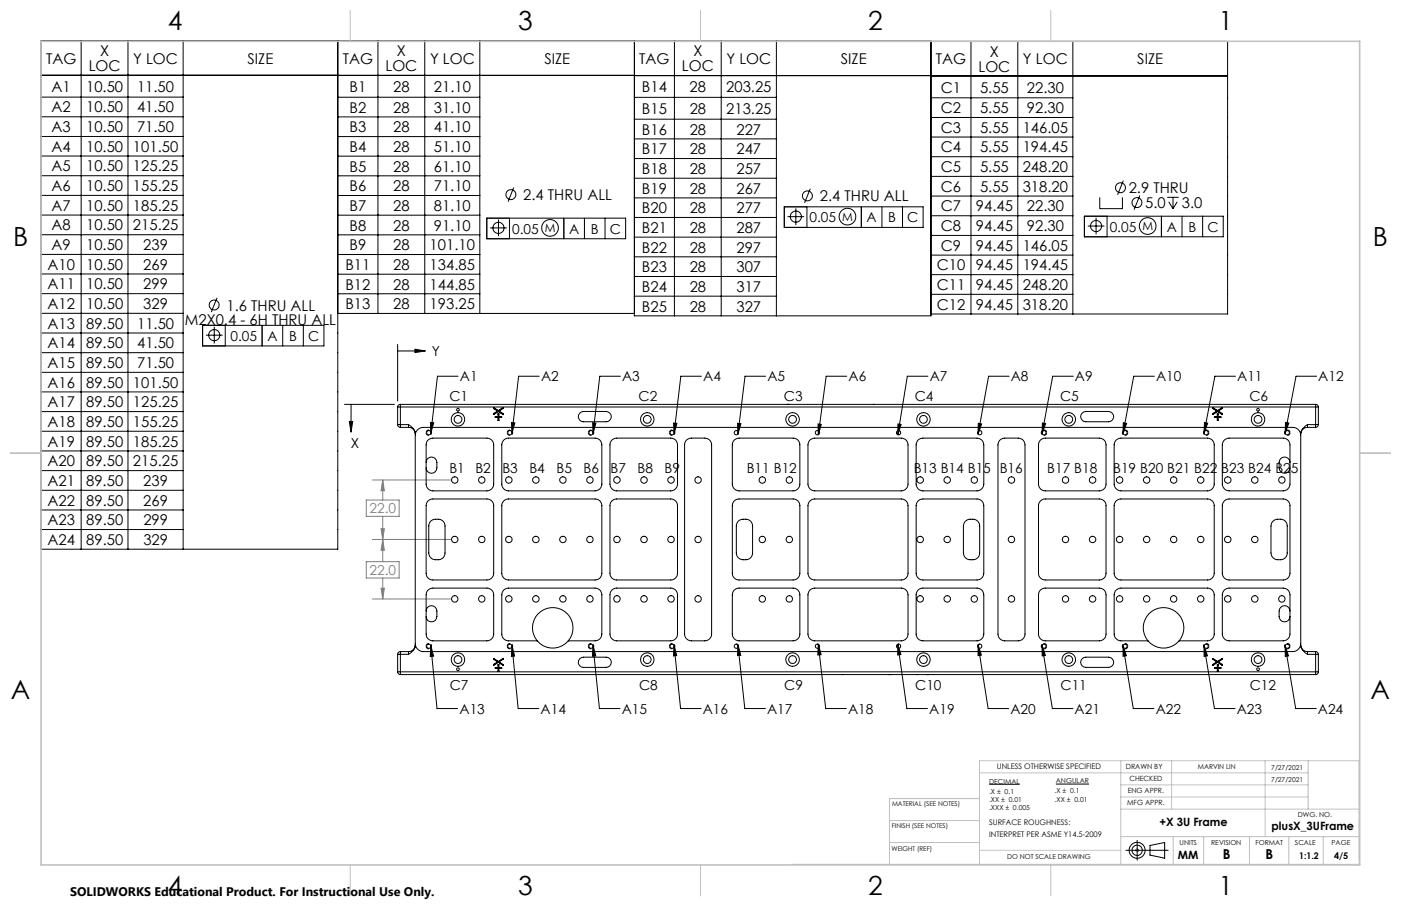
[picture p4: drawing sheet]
<svg xmlns="http://www.w3.org/2000/svg" width="432mm" height="279mm" viewBox="0 0 432 279" stroke-linecap="round" stroke-linejoin="round" font-family="sans-serif">
<g fill="none" stroke="#000" stroke-width=".31">
<path d="M25 12.6v156.8M39.4 12.6v156.8M56.4 12.6v156.8M104.1 12.6v156.8h-91.4v-156.8h182.8v84.1h-91.4M116.5 12.6v84.1M130.9 12.6v84.1M147.9 12.6v84.1M195.5 12.7h91.4v84.7h-91.4zM207.9 12.7v84.7M222.3 12.7v84.7M239.3 12.7v84.7M286.9 12.8h91.5v84h-91.5"/>
<path d="M299.3 12.8v84M313.7 12.8v84M330.7 12.8v84M12.7 23.2h91.4M12.7 30h43.7M12.7 36h43.7M104.1 30h43.8M104.1 23.2h91.4M104.1 36.1h43.8M195.5 23.3h91.4M195.5 30h43.8M195.5 36.8h43.8"/>
<path d="M286.9 23.4h91.5M286.9 30.2h43.8M286.9 36.2h43.8M12.7 42.1h43.7M12.7 48.1h43.7M12.7 54.2h43.7M104.1 42.1h43.8M104.1 48.2h43.8M104.1 54.2h43.8M158.3 57.8l-1.7 4.4M195.5 42.8h43.8M195.5 48.9h43.8"/>
<path d="M195.5 55h43.8M249.7 58.2l-1.7 4.4M286.9 42.3h43.8M286.9 48.3h43.8M286.9 54.4h43.8M346.2 55.7l-1.7 4.4M12.7 60.3h43.7M12.7 66.3h43.7M12.7 72.4h43.7M12.7 78.5h43.7M104.1 60.3h43.8M104.1 66.4h43.8"/>
<path d="M104.1 72.4h43.8M104.1 78.5h43.8M150 67.3h42.8v6.3h-42.8zM151.1 70.3h5.1M153.6 67.7v5.1M157 67.3v6.3M173.8 67.3v6.3M180.1 67.3v6.3M186.5 67.3v6.3M195.5 61h43.8M195.5 67.1h43.8M195.5 73.1h43.8"/>
<path d="M195.5 79.2h43.8M241.7 63.8h42.8v6.3h-42.8zM242.7 66.8h5.2M245.3 64.2v5.2M248.7 63.8v6.3M265.5 63.8v6.3M271.8 63.8v6.3M278.2 63.8v6.3M286.9 60.5h43.8M286.9 66.5h43.8M286.9 72.6h43.8M286.9 78.7h43.8"/>
<path d="M334.2 66.7h42.8v6.3h-42.8zM335.2 69.7h5.2M337.8 67.1v5.2M338.9 60.9v3.4h7v-3.4M341.2 66.7v6.3M351.3 60.3l-1.8 4.4M358 66.7v6.3M359.8 60.9h3.5M360.2 62.2l1.3 2.1M361.5 60.9v3.4M362.8 62.2l-1.3 2.1M364.3 66.7v6.3"/>
<path d="M370.7 66.7v6.3M12.7 84.5h43.7M12.7 90.6h43.7M12.7 96.6h43.7M66.9 91.9l-1.8 4.3M104.1 84.6h43.8M104.1 90.6h43.8M195.5 85.3h43.8M195.5 91.3h43.8M286.9 84.7h43.8M286.9 90.8h43.8M12.7 102.7h43.7"/>
<path d="M12.7 108.8h43.7M12.7 114.8h43.7M62.4 100.3h37.4v6.4h-37.4zM63.5 103.4h5.1M66 100.8v5.1M69.4 100.3v6.4M80.8 100.3v6.4M87.1 100.3v6.4M93.5 100.3v6.4M122.6 106.2v17.5M122.6 108.2h5.3M127.9 107.7l3.3 .5-3.3 .5z"/>
<path d="M141.2 116h-6.4l-2 17.6M166.2 116h-6.4l-2 17.6M191.2 116h-6.3l-2.1 17.7M216.2 116h-6.4l-2 17.8M236 116h-6.4l-2.2 17.9M261 116h-6.4l-2.4 18.1M286 116h-6.4l-2.9 18.1M311 116h-6.3l-3.3 17.9M330.8 116h-6.4l-3.2 17.8M355.8 116h-6.4l-3.3 17.7M380.8 116h-6.4l-3.3 17.6M405.8 116h-6.3l-3.4 17.6"/>
<path d="M12.7 120.9h43.7M12.7 126.9h43.7M12.7 133h43.7M12.7 139.1h43.7M106.2 124.7h15.4M107.7 130h1l-.5 3.3zM108.2 124.7v5.3M132.7 130.3l1 .1-.9 3.2zM157.7 130.3l1 .1-.9 3.2zM182.7 130.4l1 .1-.9 3.2zM207.6 130.5l1 .1-.8 3.2zM227.3 130.6l1.1 .1-1 3.2z"/>
<path d="M252.1 130.7l1 .2-.9 3.2zM276.8 130.7l.9 .2-1 3.2zM301.5 130.6l1 .1-1.1 3.2zM321.3 130.5l1 .1-1.1 3.2zM346.2 130.4l1 .2-1.1 3.1zM371.2 130.3l1 .2-1.1 3.1zM396.2 130.3l1 .2-1.1 3.1zM12.7 145.1h43.7M12.7 151.2h43.7M12.7 157.3h43.7M12.7 163.3h43.7M132.8 199.1l1.9 19.4h6.3"/>
<path d="M132.8 199.1l.8 3.3-1 .1zM157.8 199.1l1.9 19.4h6.4M157.8 199.1l.8 3.2-1 .1zM182.8 199l.8 3.3-1 .1zM182.8 199l1.9 19.5h6.4M207.8 199l.8 3.2-1 .1zM207.8 199l2 19.5h6.3M227.4 198.9l.9 3.2-1 .1zM227.4 198.9l2.2 19.6h6.3M252.2 198.6l.9 3.3-1 .1zM252.2 198.6l2.3 19.9h6.3M276.7 198.6l1 3.3-1 .1z"/>
<path d="M276.7 198.6l2.8 19.9h6.4M301.4 198.9l1.1 3.1-1.1 .2zM301.4 198.9l3.2 19.6h6.3M321.2 199l1 3.1-1 .2zM321.2 199l3.1 19.5h6.4M346.1 199l3.2 19.5h6.3M346.1 199l1.1 3.2-1.1 .2zM371.1 199.1l3.2 19.4h6.3M371.1 199.1l1 3.1-1 .2zM396.1 199.1l3.2 19.4h6.4M396.1 199.1l1 3.2-1 .2zM304.9 241.9h9.4"/>
<path d="M325.4 241.8h10.2M350.5 259.2v6.1M347 262.2h13M350.1 261.9l.7 .7M350.8 261.9l-.7 .7M354.4 260.7l4.6-.9v4.9l-4.6-1z"/>
<circle cx="345.3" cy="57.9" r="1.54"/>
<circle cx="153.6" cy="70.3" r="1.72"/>
<circle cx="157.5" cy="60" r="1.53"/>
<circle cx="169.5" cy="70.3" r="2.57"/>
<circle cx="245.3" cy="66.8" r="1.72"/>
<circle cx="248.9" cy="60.4" r="1.54"/>
<circle cx="261.2" cy="66.8" r="2.58"/>
<circle cx="337.8" cy="69.7" r="1.72"/>
<circle cx="350.4" cy="62.5" r="1.53"/>
<circle cx="353.7" cy="69.7" r="2.58"/>
<circle cx="66" cy="94.1" r="1.53"/>
<circle cx="66" cy="103.4" r="1.71"/>
<circle cx="350.5" cy="262.2" r="2.45"/>
<circle cx="350.5" cy="262.2" r="1.59"/>
</g>
<g fill="none" stroke="#c0c0c0" stroke-width=".31">
<path d="M108 3.2v9.5M215.9 3.2v9.5M323.8 3.2v9.5M3.1 139.7h9.6M419.1 139.7h9.5M301.9 238.3h101.3M345.4 234.6v32M361.1 234.6v14.9M389.9 234.6v23.4M403.2 234.6v14.9M274.1 253h27.8M274.1 259.8h27.8"/>
<path d="M301.9 246.3h-27.8v20.3M345.4 249.5h73.5M345.4 258h73.5M345.4 242h57.8M345.4 245.8h57.8M361.6 258v8.6M371 258v8.6M385.1 258v8.6M397.2 258v8.6M407.8 258v8.6M108 266.7v9.6M215.9 266.7v9.6"/>
<path d="M243.9 266.6h175M301.9 262.2h43.5M323.8 266.7v9.6M350 262.2h1M350.1 261.9l.7 .7M350.5 261.7v1M350.8 261.9l-.7 .7M418.9 265.1v-30.5h-117v32"/>
</g>
<path d="M112.9 154.2h10.1v5h-10.1zM114.8 148h24.1M118 148l.5 3.3h-1.1zM118 148v6.2M118 159.2v14M112.9 173.2h10.1v5.1h-10.1zM114.8 166.4h24.1M117.4 163.1h1.1l-.5 3.3zM118 166.4l.5 3.3h-1.1zM118 178.3v6.4M114.8 184.7h24.1M117.4 181.4h1.1l-.5 3.3z" fill="none" stroke="#808080" stroke-width=".31"/>
<g fill="none" stroke="#000" stroke-width=".31" stroke-dasharray="1.3 .6" stroke-dashoffset="-.1" stroke-linecap="butt">
<path d="M131.3 133.4a.83 .83 0 0 1 1.3-.7 .83 .83 0 0 1 .1 1.4 .83 .83 0 0 1-1.3-.5l-.1-.2M156.3 133.4a.83 .83 0 0 1 1.3-.7 .83 .83 0 0 1 .1 1.4 .83 .83 0 0 1-1.3-.5l-.1-.2M181.3 133.4a.83 .83 0 0 1 1.3-.7 .83 .83 0 0 1 .1 1.4 .83 .83 0 0 1-1.3-.5l-.1-.2M206.3 133.4a.83 .83 0 0 1 1.3-.7 .83 .83 0 0 1 .1 1.4 .83 .83 0 0 1-1.3-.5l-.1-.2M322.6 133.4a.83 .83 0 0 1-1.2 .8 .83 .83 0 0 1-.1-1.4 .83 .83 0 0 1 1.3 .5v.1M347.6 133.4a.83 .83 0 0 1-1.2 .8 .83 .83 0 0 1-.1-1.4 .83 .83 0 0 1 1.3 .5v.1M372.6 133.4a.83 .83 0 0 1-1.2 .8 .83 .83 0 0 1-.1-1.4 .83 .83 0 0 1 1.3 .5v.1M397.6 133.4a.83 .83 0 0 1-1.2 .8 .83 .83 0 0 1-.1-1.4 .83 .83 0 0 1 1.3 .5v.1M131.3 199.3a.83 .83 0 0 1 1.3-.8 .83 .83 0 0 1 .1 1.4 .83 .83 0 0 1-1.3-.5l-.1-.1M156.3 199.3a.83 .83 0 0 1 1.3-.8 .83 .83 0 0 1 .1 1.4 .83 .83 0 0 1-1.3-.5l-.1-.1M181.3 199.3a.83 .83 0 0 1 1.3-.8 .83 .83 0 0 1 .1 1.4 .83 .83 0 0 1-1.3-.5l-.1-.1M206.3 199.3a.83 .83 0 0 1 1.3-.8 .83 .83 0 0 1 .1 1.4 .83 .83 0 0 1-1.3-.5l-.1-.1"/>
<path d="M322.6 199.3a.83 .83 0 0 1-1.2 .7 .83 .83 0 0 1-.1-1.4 .83 .83 0 0 1 1.3 .5v.2M347.6 199.3a.83 .83 0 0 1-1.2 .7 .83 .83 0 0 1-.1-1.4 .83 .83 0 0 1 1.3 .5v.2M372.6 199.3a.83 .83 0 0 1-1.2 .7 .83 .83 0 0 1-.1-1.4 .83 .83 0 0 1 1.3 .5v.2M397.6 199.3a.83 .83 0 0 1-1.2 .7 .83 .83 0 0 1-.1-1.4 .83 .83 0 0 1 1.3 .5v.2"/>
</g>
<path d="M418.9 234.6v32" fill="none" stroke="#c0c0c0" stroke-width=".31" stroke-dasharray="15.2 1.3 1.3 1.3" stroke-dashoffset="1.2"/>
<path d="M12.7 12.7h406.4v254h-406.4z" fill="none" stroke="#c0c0c0" stroke-width=".5"/>
<path d="M118 148l.5 3.3h-1.1zM117.4 163.1h1.1l-.5 3.3zM118 166.4l.5 3.3h-1.1zM117.4 181.4h1.1l-.5 3.3z" fill="#808080"/>
<path d="M132.8 199.1l.8 3.3-1 .1zM132.7 130.3l1 .1-.9 3.2zM157.8 199.1l.8 3.2-1 .1zM157.7 130.3l1 .1-.9 3.2zM182.8 199l.8 3.3-1 .1zM182.7 130.4l1 .1-.9 3.2zM207.8 199l.8 3.2-1 .1zM207.6 130.5l1 .1-.8 3.2zM227.4 198.9l.9 3.2-1 .1zM227.3 130.6l1.1 .1-1 3.2zM252.2 198.6l.9 3.3-1 .1zM252.1 130.7l1 .2-.9 3.2zM276.7 198.6l1 3.3-1 .1zM276.8 130.7l.9 .2-1 3.2zM301.4 198.9l1.1 3.1-1.1 .2zM301.5 130.6l1 .1-1.1 3.2zM321.2 199l1 3.1-1 .2zM321.3 130.5l1 .1-1.1 3.2zM346.1 199l1.1 3.2-1.1 .2zM346.2 130.4l1 .2-1.1 3.1zM371.1 199.1l1 3.1-1 .2zM371.2 130.3l1 .2-1.1 3.1zM396.1 199.1l1 3.2-1 .2zM396.2 130.3l1 .2-1.1 3.1zM107.7 130h1l-.5 3.3zM127.9 107.7l3.3 .5-3.3 .5z" fill="#000"/>
<g fill="none" stroke="#000" stroke-width=".31">
<path d="M122.6 131a.84 .84 0 0 0 .8 .8M122.6 131h.8M122.6 125.5h.8M122.6 125.5v5.5M123.4 131v.8M123.4 124.7a.84 .84 0 0 0-.8 .8M123.4 124.7v.8M123.4 131.8h2.5M123.4 131h2.5M123.4 125.5v5.5M123.4 125.5h282.1M123.4 124.7h282.1"/>
<path d="M125.9 131v.8M125.9 131l.4 .2a3.1 3.1 0 0 1 1.7 2.5M125.9 131.8a2.05 2.05 0 0 1 2.1 2.1M128.7 132.5l.8-.5 1-.2h267.9a2.47 2.47 0 0 1 2.5 2.5v64.1a2.53 2.53 0 0 1-2.5 2.5h-267.9a2.53 2.53 0 0 1-2.5-2.5v-64.1l.2-1zM131.9 135.7l1.5-.6h16.7a2.05 2.05 0 0 1 2.1 2.1v12.1a2.11 2.11 0 0 1-2.1 2.1h-16.7a2.11 2.11 0 0 1-2.1-2.1v-12.1l.2-.8zM152.2 125.7v.3M152.2 127.5v.3M152.2 125.7l1.4 .9M152.2 126l1.2 .8M152.2 125.7l.1 .2M152.2 127.5l.1 .1M152.3 125.9l-.1 .1"/>
<path d="M152.3 127.6l-.1 .2M152.3 125.9l1.3 .9M152.6 128.5v.3M152.6 128.8h.9M152.6 128.5h.9M152.6 128.5l.2 .1M152.8 128.6l-.2 .2M152.8 128.6h1.7M153.4 126.8l-1.2 .7M153.4 126.8h.4M153.5 127.6v.9M153.5 128.8v.8"/>
<path d="M153.5 129.6h.3M153.5 127.6h.3M153.5 128.5l.1 .1M153.5 127.6l.1 .2M153.6 126.8h.1M153.6 126.9l-1.4 .9M153.6 126.9l1.5 1M153.6 126.8l-1.3 .8M153.6 126.6v.3M153.6 126.8l1.3 .8M153.6 127.8v1.7M153.6 128.6l.2 .2"/>
<path d="M153.6 129.5l.2 .1M153.6 129.5l-.1 .1M153.6 128.6l-.1 .2M153.8 128.8h.8M153.8 128.5h.8M153.8 127.6v.9M153.8 128.8v.8M153.8 127.6l-.2 .2M153.8 128.5l-.2 .1M153.8 126.8l1.3 .8M154.5 128.6l.1 .2M154.6 128.5v.3"/>
<path d="M154.6 128.5l-.1 .1M154.9 125.9l.2 .1M154.9 125.9l-1.3 .9M154.9 127.6l.2 .3M155.1 125.7v.3M155.1 127.6v.3M155.1 126l-1.3 .8M155.1 125.7l-1.5 .9M155.1 125.7l-.2 .2M155.1 127.6h-.2M155.3 135.7l1.4-.6h26.7a2.05 2.05 0 0 1 2.1 2.1v12.1a2.11 2.11 0 0 1-2.1 2.1h-26.7a2.11 2.11 0 0 1-2-2.1v-12.1l.1-.8zM178.7 127.4l1.1-.5h7a1.59 1.59 0 0 1 1.6 1.6 1.59 1.59 0 0 1-1.6 1.6h-7a1.57 1.57 0 0 1-1.4-1 1.57 1.57 0 0 1 .3-1.7z"/>
<path d="M188.6 135.7l1.5-.6h16.6a2.05 2.05 0 0 1 2.1 2.1v12.1a2.11 2.11 0 0 1-2.1 2.1h-16.6a2.11 2.11 0 0 1-2.1-2.1v-12.1l.1-.8zM211.6 135.7l1.1-.6h4.5a2.05 2.05 0 0 1 2.1 2.1v58.3a2.11 2.11 0 0 1-2.1 2.1h-4.1a2.11 2.11 0 0 1-2.1-2.1v-58.3l.1-.8zM226.3 135.7l1.5-.6h16.6a2.05 2.05 0 0 1 2.1 2.1v12.1a2.11 2.11 0 0 1-2.1 2.1h-16.6a2.11 2.11 0 0 1-2.1-2.1v-12.1l.1-.8zM242.6 124.7h.7M242.8 124.7h.2M249.6 135.7l1.5-.6h26.7a2.05 2.05 0 0 1 2.1 2.1v12.1a2.11 2.11 0 0 1-2.1 2.1h-26.7a2.11 2.11 0 0 1-2.1-2.1v-12.1zM269.2 124.7h.1M283 135.7l1.4-.6h16.7a2.11 2.11 0 0 1 2.1 2.1v12.1a2.17 2.17 0 0 1-2.1 2.1h-16.7a2.11 2.11 0 0 1-2-2.1v-12.1zM308.2 135.7l1-.6h4.6a2.05 2.05 0 0 1 2.1 2.1v58.3a2.11 2.11 0 0 1-2.1 2.1h-4.1a2.11 2.11 0 0 1-2.1-2.1v-58.3l.1-.8zM320.7 135.7l1.5-.6h16.6a2.05 2.05 0 0 1 2.1 2.1v12.1a2.11 2.11 0 0 1-2.1 2.1h-16.6a2.11 2.11 0 0 1-2.1-2.1v-12.1l.1-.8zM333.6 127.4l1-.5h7.1a1.59 1.59 0 0 1 1.6 1.6 1.59 1.59 0 0 1-1.6 1.6h-7.1a1.57 1.57 0 0 1-1.4-1 1.57 1.57 0 0 1 .4-1.7zM344 135.7l1.5-.6h26.6a2.05 2.05 0 0 1 2.1 2.1v12.1a2.11 2.11 0 0 1-2.1 2.1h-26.6a2.17 2.17 0 0 1-2.1-2.1v-12.1z"/>
<path d="M373.8 125.7v.3M373.8 127.5v.3M373.8 125.7l1.4 .9M373.8 126l1.2 .8M373.8 125.7l.1 .2M373.8 127.5l.1 .1M373.9 125.9l1.3 .9M373.9 127.6l-.1 .2M373.9 125.9l-.1 .1M374.3 128.8h.9M374.3 128.5h.9M374.3 128.5v.3"/>
<path d="M374.3 128.5l.1 .1M374.4 128.6h1.8M374.4 128.6l-.1 .2M375 126.8l-1.2 .7M375 126.8h.5M375.2 129.6h.2M375.2 127.6h.2M375.2 127.6v.9M375.2 128.8v.8M375.2 128.5l.2 .3M375.2 127.6l.1 .2M375.2 126.8h.1"/>
<path d="M375.2 126.6v.3M375.2 126.9l-1.4 .9M375.2 126.9l1.5 1M375.2 126.8l-1.3 .8M375.2 126.8l1.4 .8M375.3 127.8v1.7M375.3 129.5l-.1 .1M375.3 129.5l.1 .1M375.4 127.6v.9M375.4 128.8v.8M375.4 128.8h.9M375.4 128.5h.9"/>
<path d="M375.4 128.5l-.2 .3M375.4 127.6l-.1 .2M375.5 126.8l1.2 .8M376.2 128.6l.1 .2M376.3 128.5v.3M376.3 128.5l-.1 .1M376.6 127.6l.1 .3M376.6 125.9l-1.4 .9M376.6 125.9l.1 .1M376.7 125.7v.3M376.7 127.6v.3M376.7 126l-1.2 .8"/>
<path d="M376.7 125.7l-1.5 .9M376.7 125.7l-.1 .2M376.7 127.6h-.1M377.4 135.7l1.4-.6h16.7a2.11 2.11 0 0 1 2.1 2.1v12.1a2.17 2.17 0 0 1-2.1 2.1h-16.7a2.17 2.17 0 0 1-2.1-2.1v-12.1zM403 131v.8M403 131a4 4 0 0 0-2.1 2.7M403 131.8a2.11 2.11 0 0 0-2.1 2.1M403 131.8h2.5M403 131h2.5M405.5 131h.8M405.5 131v.8M405.5 125.5h.8"/>
<path d="M405.5 124.7v.8M405.5 124.7a.84 .84 0 0 1 .8 .8M405.5 125.5v5.5M406.3 131a.84 .84 0 0 1-.8 .8M406.3 125.5v5.5M131.3 142.6a1.66 1.66 0 0 1 1.7-1.7 1.66 1.66 0 0 1 1.7 1.7v1.7a1.66 1.66 0 0 1-1.7 1.6 1.66 1.66 0 0 1-1.7-1.6M131.9 154.5l.7-.5 .8-.1h16.7a2.05 2.05 0 0 1 2.1 2.1v20.8a2.05 2.05 0 0 1-2.1 2.1h-16.7a2.05 2.05 0 0 1-2.1-2.1v-20.8l.2-.8zM155.3 154.5l.6-.5 .8-.1h26.7a2.05 2.05 0 0 1 2.1 2.1v20.8a2.05 2.05 0 0 1-2.1 2.1h-26.7a2.05 2.05 0 0 1-2-2.1v-20.8l.1-.8zM188.6 154.5l.7-.5 .8-.1h16.6a2.05 2.05 0 0 1 2.1 2.1v20.8a2.05 2.05 0 0 1-2.1 2.1h-16.6a2.05 2.05 0 0 1-2.1-2.1v-20.8l.1-.8zM226.3 154.5l.7-.5 .8-.1h16.6a2.05 2.05 0 0 1 2.1 2.1v20.8a2.05 2.05 0 0 1-2.1 2.1h-16.6a2.05 2.05 0 0 1-2.1-2.1v-20.8l.1-.8zM249.6 154.5l.7-.5 .8-.1h26.7a2.05 2.05 0 0 1 2.1 2.1v20.8a2.05 2.05 0 0 1-2.1 2.1h-26.7a2.05 2.05 0 0 1-2.1-2.1v-20.8zM283 154.5l.6-.5 .8-.1h16.7a2.11 2.11 0 0 1 2.1 2.1v20.8a2.11 2.11 0 0 1-2.1 2.1h-16.7a2.05 2.05 0 0 1-2-2.1v-20.8z"/>
<path d="M320.7 154.5l.6-.5 .9-.1h16.6a2.05 2.05 0 0 1 2.1 2.1v20.8a2.05 2.05 0 0 1-2.1 2.1h-16.6a2.05 2.05 0 0 1-2.1-2.1v-20.8l.1-.8zM344 154.5l.7-.5 .8-.1h26.6a2.05 2.05 0 0 1 2.1 2.1v20.8a2.05 2.05 0 0 1-2.1 2.1h-26.6a2.11 2.11 0 0 1-2.1-2.1v-20.8l.2-.8zM377.4 154.5l.6-.5 .8-.1h16.7a2.11 2.11 0 0 1 2.1 2.1v20.8a2.11 2.11 0 0 1-2.1 2.1h-16.7a2.11 2.11 0 0 1-2.1-2.1v-20.8l.2-.8zM397.6 142.6a1.68 1.68 0 0 0-1.7-1.7 1.68 1.68 0 0 0-1.7 1.7v1.7a1.68 1.68 0 0 0 1.7 1.6 1.68 1.68 0 0 0 1.7-1.6M132.8 160.7a2.63 2.63 0 0 1 4.4 1.5v8.3a2.54 2.54 0 0 1-2.5 2.1 2.54 2.54 0 0 1-2.5-2.1v-8.3zM227.5 160.7a2.63 2.63 0 0 1 4.5 1.5v8.3a2.54 2.54 0 0 1-2.6 2.1 2.54 2.54 0 0 1-2.5-2.1v-8.3zM297.6 160.7a2.6 2.6 0 0 1 4.3 1.5v8.3a2.54 2.54 0 0 1-2.5 2.1 2.54 2.54 0 0 1-2.5-2.1v-8.3l.2-.8zM392.4 160.7a2.6 2.6 0 0 1 4.3 1.5v8.3a2.54 2.54 0 0 1-2.5 2.1 2.54 2.54 0 0 1-2.5-2.1v-8.3l.2-.8zM128 199a3.3 3.3 0 0 1-2.1 2.8M128 198.9a2.05 2.05 0 0 1-2.1 2M131.3 188.5a1.66 1.66 0 0 1 1.7-1.7 1.66 1.66 0 0 1 1.7 1.7v1.6a1.66 1.66 0 0 1-1.7 1.7 1.66 1.66 0 0 1-1.7-1.7M131.9 182l1.5-.6h16.7a2.05 2.05 0 0 1 2.1 2v12.1a2.11 2.11 0 0 1-2.1 2.1h-16.7a2.11 2.11 0 0 1-2.1-2.1v-12.1l.2-.7z"/>
<path d="M165.6 197.6h-8.9a2.11 2.11 0 0 1-2-2.1v-12.1a2.05 2.05 0 0 1 2-2h26.7a2.05 2.05 0 0 1 2.1 2v12.1a2.11 2.11 0 0 1-2.1 2.1h-8.2M165.6 197.6a6.2 6.2 0 0 0 9.6 0M165.6 197.6a6.3 6.3 0 0 1 .5-8.5 6.3 6.3 0 0 1 8.5 0 6.3 6.3 0 0 1 .6 8.5M188.6 182l1.5-.6h16.6a2.05 2.05 0 0 1 2.1 2v12.1a2.11 2.11 0 0 1-2.1 2.1h-16.6a2.11 2.11 0 0 1-2.1-2.1v-12.1l.1-.7zM226.3 182l1.5-.6h16.6a2.05 2.05 0 0 1 2.1 2v12.1a2.11 2.11 0 0 1-2.1 2.1h-16.6a2.11 2.11 0 0 1-2.1-2.1v-12.1l.1-.7zM249.6 182l1.5-.6h26.7a2.05 2.05 0 0 1 2.1 2v12.1a2.11 2.11 0 0 1-2.1 2.1h-26.7a2.11 2.11 0 0 1-2.1-2.1v-12.1zM283 182l1.4-.6h16.7a2.11 2.11 0 0 1 2.1 2v12.1a2.17 2.17 0 0 1-2.1 2.1h-16.7a2.11 2.11 0 0 1-2-2.1v-12.1zM320.7 182l1.5-.6h16.6a2.05 2.05 0 0 1 2.1 2v12.1a2.11 2.11 0 0 1-2.1 2.1h-16.6a2.11 2.11 0 0 1-2.1-2.1v-12.1l.1-.7zM353.8 197.6h-8.3a2.17 2.17 0 0 1-2.1-2.1v-12.1a2.11 2.11 0 0 1 2.1-2h26.6a2.05 2.05 0 0 1 2.1 2v12.1a2.11 2.11 0 0 1-2.1 2.1h-8.7M353.8 197.6a6.3 6.3 0 0 0 9.6 0M353.8 197.6a6.3 6.3 0 0 1 .5-8.5 6.3 6.3 0 0 1 8.6 0 6.3 6.3 0 0 1 .5 8.5M377.4 182l1.4-.6h16.7a2.11 2.11 0 0 1 2.1 2v12.1a2.17 2.17 0 0 1-2.1 2.1h-16.7a2.17 2.17 0 0 1-2.1-2.1v-12.1z"/>
<path d="M397.6 188.5a1.68 1.68 0 0 0-1.7-1.7 1.68 1.68 0 0 0-1.7 1.7v1.6a1.68 1.68 0 0 0 1.7 1.7 1.68 1.68 0 0 0 1.7-1.7M400.9 199a3.5 3.5 0 0 0 2.1 2.8M400.9 198.9a2.11 2.11 0 0 0 2.1 2M122.6 201.8h.8M122.6 207.2h.8M122.6 207.2a.84 .84 0 0 0 .8 .8M122.6 201.8v5.4M123.4 207.2v.8M123.4 200.9v.9M123.4 200.9a.84 .84 0 0 0-.8 .9M123.4 200.9h2.5M123.4 201.8h2.5"/>
<path d="M123.4 208h282.1M123.4 207.2h282.1M123.4 201.8v5.4M125.9 200.9v.9M152.2 203.1v.2M152.2 204.9v.3M152.2 203.1l1.4 .9M152.2 203.3l1.2 .8M152.2 203.1l.1 .2M152.2 204.9l.1 .1M152.3 203.3h-.1M152.3 203.3l1.3 .8"/>
<path d="M152.3 205l-.1 .2M152.6 205.8h.9M152.6 206.1h.9M152.6 205.8l.2 .2M152.6 205.8v.3M152.8 206h1.7M152.8 206l-.2 .1M153.4 204.1h.4M153.4 204.1l-1.2 .8M153.5 207h.3M153.5 205v.8M153.5 206.1v.9"/>
<path d="M153.5 205.8l.3 .3M153.5 205l.1 .1M153.5 205h.3M153.6 204.1h.1M153.6 204.3l-1.4 .9M153.6 204.3l1.5 .9M153.6 204v.3M153.6 204.1l-1.3 .9M153.6 204.1l1.3 .9M153.6 206.8l-.1 .2M153.6 205.1v1.7M153.6 206.8l.2 .2"/>
<path d="M153.8 205.8h.8M153.8 206.1h.8M153.8 205.8l-.3 .3M153.8 205l-.2 .1M153.8 205v.8M153.8 206.1v.9M153.8 204.1l1.3 .8M154.5 206l.1 .1M154.6 205.8v.3M154.6 205.8l-.1 .2M154.9 205l.2 .2M154.9 203.2l.2 .1"/>
<path d="M154.9 203.2l-1.3 .9M155.1 203v.3M155.1 204.9v.3M155.1 203.3l-1.3 .8M155.1 203l-1.5 1M155.1 203l-.2 .2M155.1 204.9l-.2 .1M178.7 203.1l1.1-.4h7a1.57 1.57 0 0 1 1.6 1.5 1.57 1.57 0 0 1-1.6 1.6h-7a1.56 1.56 0 0 1-1.4-1 1.56 1.56 0 0 1 .3-1.7zM259.6 208h.2M273.8 208h.9M282.6 208h.2M285.5 208h.8"/>
<path d="M285.9 208h.2M287.7 208h.1M333.6 203.1l1-.4h7.1a1.57 1.57 0 0 1 1.6 1.5 1.57 1.57 0 0 1-1.6 1.6h-7.1a1.56 1.56 0 0 1-1.4-1 1.56 1.56 0 0 1 .4-1.7zM373.8 204.9l.1 .1M373.8 203.1v.2M373.8 204.9v.3M373.8 203.3l1.2 .8M373.8 203.1l.1 .2M373.8 203.1l1.4 .9M373.9 205l-.1 .2M373.9 203.3h-.1M373.9 203.3l1.3 .8"/>
<path d="M374.3 205.8h.9M374.3 206.1h.9M374.3 205.8l.1 .2M374.3 205.8v.3M374.4 206h1.8M374.4 206l-.1 .1M375 204.1l-1.2 .8M375 204.1h.5M375.2 207h.2M375.2 205v.8M375.2 206.1v.9M375.2 205h.2"/>
<path d="M375.2 205l.1 .1M375.2 205.8l.1 .2M375.2 204.1h.1M375.2 204v.3M375.2 204.3l-1.4 .9M375.2 204.1l-1.3 .9M375.2 204.1l1.4 .9M375.2 204.3l1.5 .9M375.3 206l.1 .1M375.3 205.1v1.7M375.3 206.8l.1 .2M375.3 206.8l-.1 .2"/>
<path d="M375.3 206l-.1 .1M375.4 205.8l-.1 .2M375.4 205.8h.9M375.4 206.1h.9M375.4 205v.8M375.4 206.1v.9M375.4 205l-.1 .1M375.5 204.1l1.2 .8M376.2 206l.1 .1M376.3 205.8l-.1 .2M376.3 205.8v.3M376.6 205l.1 .2"/>
<path d="M376.6 203.2l-1.4 .9M376.6 203.2l.1 .1M376.7 203v.3M376.7 204.9v.3M376.7 203l-1.5 1M376.7 203l-.1 .2M376.7 204.9l-.1 .1M376.7 203.3l-1.2 .8M403 200.9v.9M403 200.9h2.5M403 201.8h2.5M405.5 200.9a.84 .84 0 0 1 .8 .9"/>
<path d="M405.5 201.8h.8M405.5 200.9v.9M405.5 207.2v.8M405.5 207.2h.8M405.5 201.8v5.4M406.3 207.2a.84 .84 0 0 1-.8 .8M406.3 201.8v5.4"/>
<circle cx="132.2" cy="133.5" r=".67"/>
<circle cx="141.2" cy="126.4" r=".42"/>
<circle cx="141.2" cy="129.3" r="1.19"/>
<circle cx="141.2" cy="129.3" r="2.08"/>
<circle cx="157.1" cy="133.5" r=".67"/>
<circle cx="182.2" cy="133.5" r=".67"/>
<circle cx="199.5" cy="129.3" r="1.2"/>
<circle cx="199.5" cy="129.3" r="2.08"/>
<circle cx="207.2" cy="133.4" r=".66"/>
<circle cx="227" cy="133.5" r=".67"/>
<circle cx="244.3" cy="129.3" r="2.08"/>
<circle cx="244.3" cy="129.3" r="1.2"/>
<circle cx="251.9" cy="133.5" r=".67"/>
<circle cx="276.9" cy="133.5" r=".67"/>
<circle cx="284.6" cy="129.3" r="1.2"/>
<circle cx="284.6" cy="129.3" r="2.08"/>
<circle cx="302" cy="133.5" r=".67"/>
<circle cx="321.7" cy="133.5" r=".67"/>
<circle cx="329.4" cy="129.3" r="2.08"/>
<circle cx="329.4" cy="129.3" r="1.2"/>
<circle cx="346.7" cy="133.5" r=".67"/>
<circle cx="371.7" cy="133.5" r=".67"/>
<circle cx="387.7" cy="129.3" r="1.2"/>
<circle cx="387.7" cy="126.4" r=".41"/>
<circle cx="387.7" cy="129.3" r="2.08"/>
<circle cx="396.8" cy="133.5" r=".67"/>
<circle cx="140.2" cy="148" r=".99"/>
<circle cx="148.5" cy="148" r=".99"/>
<circle cx="156.8" cy="148" r=".99"/>
<circle cx="165.1" cy="148" r="1"/>
<circle cx="173.5" cy="148" r=".99"/>
<circle cx="181.8" cy="148" r=".99"/>
<circle cx="190.1" cy="148" r=".99"/>
<circle cx="198.5" cy="148" r="1"/>
<circle cx="206.8" cy="148" r="1"/>
<circle cx="215.2" cy="148" r=".99"/>
<circle cx="234.9" cy="148" r=".99"/>
<circle cx="243.3" cy="148" r=".99"/>
<circle cx="283.6" cy="148" r=".99"/>
<circle cx="291.9" cy="148" r="1"/>
<circle cx="300.3" cy="148" r=".99"/>
<circle cx="311.7" cy="148" r=".99"/>
<circle cx="328.4" cy="148" r=".99"/>
<circle cx="336.7" cy="148" r=".99"/>
<circle cx="345.1" cy="148" r="1"/>
<circle cx="353.4" cy="148" r=".99"/>
<circle cx="361.7" cy="148" r=".99"/>
<circle cx="370.1" cy="148" r=".99"/>
<circle cx="378.4" cy="148" r="1"/>
<circle cx="386.7" cy="148" r="1"/>
<circle cx="395.1" cy="148" r=".99"/>
<circle cx="140.2" cy="166.4" r=".99"/>
<circle cx="148.5" cy="166.4" r=".99"/>
<circle cx="156.8" cy="166.4" r=".99"/>
<circle cx="165.1" cy="166.4" r="1"/>
<circle cx="173.5" cy="166.4" r=".99"/>
<circle cx="181.8" cy="166.4" r=".99"/>
<circle cx="190.1" cy="166.4" r=".99"/>
<circle cx="198.5" cy="166.4" r="1"/>
<circle cx="206.8" cy="166.4" r="1"/>
<circle cx="215.2" cy="166.4" r=".99"/>
<circle cx="234.9" cy="166.4" r=".99"/>
<circle cx="243.3" cy="166.4" r=".99"/>
<circle cx="283.6" cy="166.4" r=".99"/>
<circle cx="291.9" cy="166.4" r="1"/>
<circle cx="311.7" cy="166.4" r=".99"/>
<circle cx="328.4" cy="166.4" r=".99"/>
<circle cx="336.7" cy="166.4" r=".99"/>
<circle cx="345.1" cy="166.4" r="1"/>
<circle cx="353.4" cy="166.4" r=".99"/>
<circle cx="361.7" cy="166.4" r=".99"/>
<circle cx="370.1" cy="166.4" r=".99"/>
<circle cx="378.4" cy="166.4" r="1"/>
<circle cx="386.7" cy="166.4" r="1"/>
<circle cx="132.2" cy="199.3" r=".67"/>
<circle cx="140.2" cy="184.7" r="1"/>
<circle cx="148.5" cy="184.7" r="1"/>
<circle cx="156.8" cy="184.7" r="1"/>
<circle cx="157.1" cy="199.3" r=".67"/>
<circle cx="165.2" cy="184.7" r="1.01"/>
<circle cx="173.5" cy="184.7" r="1"/>
<circle cx="181.8" cy="184.7" r="1"/>
<circle cx="182.2" cy="199.3" r=".67"/>
<circle cx="190.2" cy="184.7" r="1"/>
<circle cx="198.5" cy="184.7" r="1.01"/>
<circle cx="206.8" cy="184.7" r="1.01"/>
<circle cx="207.2" cy="199.3" r=".66"/>
<circle cx="215.1" cy="184.7" r="1"/>
<circle cx="227" cy="199.3" r=".67"/>
<circle cx="235" cy="184.7" r="1"/>
<circle cx="243.3" cy="184.7" r="1"/>
<circle cx="251.9" cy="199.3" r=".67"/>
<circle cx="276.9" cy="199.3" r=".67"/>
<circle cx="283.6" cy="184.7" r="1"/>
<circle cx="292" cy="184.7" r="1.01"/>
<circle cx="300.3" cy="184.7" r="1"/>
<circle cx="302" cy="199.3" r=".67"/>
<circle cx="311.7" cy="184.7" r="1"/>
<circle cx="321.7" cy="199.3" r=".67"/>
<circle cx="328.4" cy="184.7" r="1"/>
<circle cx="336.7" cy="184.7" r="1"/>
<circle cx="345.1" cy="184.7" r="1.01"/>
<circle cx="346.7" cy="199.3" r=".67"/>
<circle cx="353.4" cy="184.7" r="1"/>
<circle cx="361.8" cy="184.7" r="1"/>
<circle cx="370.1" cy="184.7" r="1"/>
<circle cx="371.7" cy="199.3" r=".67"/>
<circle cx="378.4" cy="184.7" r="1.01"/>
<circle cx="386.7" cy="184.7" r="1.01"/>
<circle cx="395.1" cy="184.7" r="1"/>
<circle cx="396.8" cy="199.3" r=".67"/>
<circle cx="141.2" cy="203.4" r="1.19"/>
<circle cx="141.2" cy="203.4" r="2.08"/>
<circle cx="141.2" cy="206.4" r=".43"/>
<circle cx="199.5" cy="203.4" r="1.2"/>
<circle cx="199.5" cy="203.4" r="2.08"/>
<circle cx="244.3" cy="203.4" r="2.08"/>
<circle cx="244.3" cy="203.4" r="1.2"/>
<circle cx="284.6" cy="203.4" r="1.2"/>
<circle cx="284.6" cy="203.4" r="2.08"/>
<circle cx="329.4" cy="203.4" r="2.08"/>
<circle cx="329.4" cy="203.4" r="1.2"/>
<circle cx="387.7" cy="203.4" r="1.2"/>
<circle cx="387.7" cy="206.4" r=".42"/>
<circle cx="387.7" cy="203.4" r="2.08"/>
</g>
<g font-size="8.1">
<text x="51.7" y="9.3">4</text>
<text x="159.7" y="9.3">3</text>
<text x="267.6" y="9.3">2</text>
<text x="375.6" y="9.3">1</text>
<text x="4" y="76">B</text>
<text x="423.1" y="76">B</text>
<text x="3.3" y="215.7">A</text>
<text x="422.4" y="215.7">A</text>
<text x="51.7" y="276">4</text>
<text x="159.7" y="276">3</text>
<text x="267.6" y="276">2</text>
<text x="375.6" y="276">1</text>
</g>
<g font-size="4.6">
<text x="30.9" y="17.3">X</text>
<text x="122.3" y="17.4">X</text>
<text x="213.7" y="17.4">X</text>
<text x="305.1" y="17.5">X</text>
<text x="14.2" y="19.6">TAG</text>
<text x="27.3" y="21.9">LOC</text>
<text x="41" y="19.6">Y LOC</text>
<text x="76.3" y="19.6">SIZE</text>
<text x="105.7" y="19.6">TAG</text>
<text x="118.8" y="21.9">LOC</text>
<text x="132.5" y="19.6">Y LOC</text>
<text x="167.8" y="19.6">SIZE</text>
<text x="197" y="19.7">TAG</text>
<text x="210.2" y="22">LOC</text>
<text x="223.9" y="19.7">Y LOC</text>
<text x="259.1" y="19.7">SIZE</text>
<text x="288.4" y="19.8">TAG</text>
<text x="301.6" y="22.1">LOC</text>
<text x="315.3" y="19.8">Y LOC</text>
<text x="350.5" y="19.8">SIZE</text>
<text x="15.9" y="28.4">A1</text>
<text x="26.5" y="28.4">10.50</text>
<text x="42.2" y="28.4">11.50</text>
<text x="107.8" y="28.4">B1</text>
<text x="121.2" y="28.4">28</text>
<text x="133.7" y="28.4">21.10</text>
<text x="197.9" y="28.5">B14</text>
<text x="212.6" y="28.5">28</text>
<text x="223.8" y="28.5">203.25</text>
<text x="290" y="28.6">C1</text>
<text x="302.1" y="28.6">5.55</text>
<text x="316.5" y="28.6">22.30</text>
<text x="15.9" y="34.7">A2</text>
<text x="26.5" y="34.7">10.50</text>
<text x="42.2" y="34.7">41.50</text>
<text x="107.7" y="34.7">B2</text>
<text x="121.2" y="34.7">28</text>
<text x="133.7" y="34.7">31.10</text>
<text x="197.9" y="35.1">B15</text>
<text x="212.6" y="35.1">28</text>
<text x="223.8" y="35.1">213.25</text>
<text x="290" y="34.9">C2</text>
<text x="302.1" y="34.9">5.55</text>
<text x="316.5" y="34.9">92.30</text>
<text x="15.9" y="40.7">A3</text>
<text x="26.5" y="40.7">10.50</text>
<text x="42.2" y="40.7">71.50</text>
<text x="107.7" y="40.8">B3</text>
<text x="121.2" y="40.8">28</text>
<text x="133.7" y="40.8">41.10</text>
<text x="197.9" y="41.5">B16</text>
<text x="212.6" y="41.5">28</text>
<text x="227" y="41.5">227</text>
<text x="290" y="41">C3</text>
<text x="302.1" y="41">5.55</text>
<text x="315.2" y="41">146.05</text>
<text x="15.9" y="46.8">A4</text>
<text x="26.5" y="46.8">10.50</text>
<text x="41" y="46.8">101.50</text>
<text x="107.7" y="46.8">B4</text>
<text x="121.2" y="46.8">28</text>
<text x="133.7" y="46.8">51.10</text>
<text x="197.9" y="47.6">B17</text>
<text x="212.6" y="47.6">28</text>
<text x="227" y="47.6">247</text>
<text x="290" y="47">C4</text>
<text x="302.1" y="47">5.55</text>
<text x="315.2" y="47">194.45</text>
<text x="15.9" y="52.9">A5</text>
<text x="26.5" y="52.9">10.50</text>
<text x="41" y="52.9">125.25</text>
<text x="107.7" y="52.9">B5</text>
<text x="121.2" y="52.9">28</text>
<text x="133.7" y="52.9">61.10</text>
<text x="197.9" y="53.6">B18</text>
<text x="212.6" y="53.6">28</text>
<text x="227" y="53.6">257</text>
<text x="290" y="53.1">C5</text>
<text x="302.1" y="53.1">5.55</text>
<text x="315.2" y="53.1">248.20</text>
<text x="15.9" y="58.9">A6</text>
<text x="26.5" y="58.9">10.50</text>
<text x="41" y="58.9">155.25</text>
<text x="107.7" y="59">B6</text>
<text x="121.2" y="59">28</text>
<text x="133.7" y="59">71.10</text>
<text x="197.9" y="59.7">B19</text>
<text x="212.6" y="59.7">28</text>
<text x="227" y="59.7">267</text>
<text x="290" y="59.1">C6</text>
<text x="302.1" y="59.1">5.55</text>
<text x="315.2" y="59.1">318.20</text>
<text x="347.9" y="59.6">2.9 THRU</text>
<text x="15.9" y="65">A7</text>
<text x="26.5" y="65">10.50</text>
<text x="41" y="65">185.25</text>
<text x="107.7" y="65">B7</text>
<text x="121.2" y="65">28</text>
<text x="133.7" y="65">81.10</text>
<text x="161.3" y="61.7">2.4 THRU ALL</text>
<text x="197.9" y="65.7">B20</text>
<text x="212.6" y="65.7">28</text>
<text x="227" y="65.7">277</text>
<text x="252.7" y="62.1">2.4 THRU ALL</text>
<text x="290" y="65.2">C7</text>
<text x="300.8" y="65.2">94.45</text>
<text x="316.5" y="65.2">22.30</text>
<text x="353" y="64.2">5.0</text>
<text x="364.2" y="64.2">3.0</text>
<text x="15.9" y="71.1">A8</text>
<text x="26.5" y="71.1">10.50</text>
<text x="41" y="71.1">215.25</text>
<text x="107.7" y="71.1">B8</text>
<text x="121.2" y="71.1">28</text>
<text x="133.7" y="71.1">91.10</text>
<text x="197.9" y="71.8">B21</text>
<text x="212.6" y="71.8">28</text>
<text x="227" y="71.8">287</text>
<text x="290" y="71.3">C8</text>
<text x="300.8" y="71.3">94.45</text>
<text x="316.5" y="71.3">92.30</text>
<text x="15.9" y="77.1">A9</text>
<text x="26.5" y="77.1">10.50</text>
<text x="44.2" y="77.1">239</text>
<text x="107.7" y="77.2">B9</text>
<text x="121.2" y="77.2">28</text>
<text x="132.4" y="77.2">101.10</text>
<text x="197.9" y="77.9">B22</text>
<text x="212.6" y="77.9">28</text>
<text x="227" y="77.9">297</text>
<text x="290" y="77.3">C9</text>
<text x="300.8" y="77.3">94.45</text>
<text x="315.2" y="77.3">146.05</text>
<text x="14.6" y="83.2">A10</text>
<text x="26.5" y="83.2">10.50</text>
<text x="44.2" y="83.2">269</text>
<text x="106.5" y="83.2">B11</text>
<text x="121.2" y="83.2">28</text>
<text x="132.4" y="83.2">134.85</text>
<text x="197.9" y="83.9">B23</text>
<text x="212.6" y="83.9">28</text>
<text x="227" y="83.9">307</text>
<text x="288.7" y="83.4">C10</text>
<text x="300.8" y="83.4">94.45</text>
<text x="315.2" y="83.4">194.45</text>
<text x="14.6" y="89.2">A11</text>
<text x="26.5" y="89.2">10.50</text>
<text x="44.2" y="89.2">299</text>
<text x="106.5" y="89.3">B12</text>
<text x="121.2" y="89.3">28</text>
<text x="132.4" y="89.3">144.85</text>
<text x="288.7" y="89.5">C11</text>
<text x="300.8" y="89.5">94.45</text>
<text x="315.2" y="89.5">248.20</text>
<text x="14.6" y="95.3">A12</text>
<text x="26.6" y="95.3">10.50</text>
<text x="44.2" y="95.3">329</text>
<text x="69.8" y="95.8">1.6 THRU ALL</text>
<text x="106.5" y="95.3">B13</text>
<text x="121.2" y="95.3">28</text>
<text x="132.4" y="95.3">193.25</text>
<text x="197.9" y="90">B24</text>
<text x="212.6" y="90">28</text>
<text x="227" y="90">317</text>
<text x="288.7" y="95.5">C12</text>
<text x="300.8" y="95.5">94.45</text>
<text x="315.2" y="95.5">318.20</text>
<text x="14.6" y="101.4">A13</text>
<text x="26.6" y="101.4">89.50</text>
<text x="42.3" y="101.4">11.50</text>
<text x="56.9" y="100.4">M2X0.4 - 6H THRU ALL</text>
<text x="197.9" y="96.1">B25</text>
<text x="212.6" y="96.1">28</text>
<text x="227" y="96.1">327</text>
<text x="14.6" y="107.4">A14</text>
<text x="26.6" y="107.4">89.50</text>
<text x="42.3" y="107.4">41.50</text>
<text x="14.6" y="113.5">A15</text>
<text x="26.6" y="113.5">89.50</text>
<text x="42.3" y="113.5">71.50</text>
<text x="14.6" y="119.6">A16</text>
<text x="26.6" y="119.6">89.50</text>
<text x="41" y="119.6">101.50</text>
<text x="14.6" y="125.6">A17</text>
<text x="26.6" y="125.6">89.50</text>
<text x="41" y="125.6">125.25</text>
<text x="14.6" y="131.7">A18</text>
<text x="26.6" y="131.7">89.50</text>
<text x="41" y="131.7">155.25</text>
<text x="14.6" y="137.7">A19</text>
<text x="26.6" y="137.7">89.50</text>
<text x="41" y="137.7">185.25</text>
<text x="14.6" y="143.8">A20</text>
<text x="26.6" y="143.8">89.50</text>
<text x="41" y="143.8">215.25</text>
<text x="14.6" y="149.9">A21</text>
<text x="26.6" y="149.9">89.50</text>
<text x="44.2" y="149.9">239</text>
<text x="14.6" y="155.9">A22</text>
<text x="26.6" y="155.9">89.50</text>
<text x="44.2" y="155.9">269</text>
<text x="14.7" y="162">A23</text>
<text x="26.6" y="162">89.50</text>
<text x="44.2" y="162">299</text>
<text x="14.7" y="168.1">A24</text>
<text x="26.6" y="168.1">89.50</text>
<text x="44.2" y="168.1">329</text>
</g>
<g font-size="4.2">
<text x="249.5" y="68.5">0.05</text>
<text x="267.1" y="68.5">A</text>
<text x="273.8" y="68.5">B</text>
<text x="279.6" y="68.5">C</text>
<text x="342" y="71.4">0.05</text>
<text x="359.6" y="71.4">A</text>
<text x="366.3" y="71.4">B</text>
<text x="372.2" y="71.4">C</text>
<text x="157.8" y="72">0.05</text>
<text x="175.4" y="72">A</text>
<text x="182.1" y="72">B</text>
<text x="188" y="72">C</text>
<text x="71" y="105.1">0.05</text>
<text x="82.4" y="105.1">A</text>
<text x="89.1" y="105.1">B</text>
<text x="95" y="105.1">C</text>
<text x="133.1" y="109.8">Y</text>
<text x="141.8" y="117.6">A1</text>
<text x="166.8" y="117.6">A2</text>
<text x="191.8" y="117.6">A3</text>
<text x="216.7" y="117.6">A4</text>
<text x="236.5" y="117.6">A5</text>
<text x="261.5" y="117.6">A6</text>
<text x="286.5" y="117.6">A7</text>
<text x="311.5" y="117.6">A8</text>
<text x="331.3" y="117.6">A9</text>
<text x="356.3" y="117.6">A10</text>
<text x="381.3" y="117.6">A11</text>
<text x="406.3" y="117.6">A12</text>
<text x="138.5" y="123.8">C1</text>
<text x="196.8" y="123.8">C2</text>
<text x="241.6" y="123.8">C3</text>
<text x="281.9" y="123.8">C4</text>
<text x="326.7" y="123.8">C5</text>
<text x="385.1" y="123.8">C6</text>
<text x="108.2" y="138.1">X</text>
<text x="138.5" y="145.8">B1</text>
<text x="146.5" y="145.8">B2</text>
<text x="154.8" y="145.8">B3</text>
<text x="163.2" y="145.8">B4</text>
<text x="171.5" y="145.8">B5</text>
<text x="179.8" y="145.8">B6</text>
<text x="188.2" y="145.8">B7</text>
<text x="196.5" y="145.8">B8</text>
<text x="204.8" y="145.8">B9</text>
<text x="230.2" y="146">B11 B12</text>
<text x="281.6" y="145.8">B13 B14 B15</text>
<text x="308.1" y="145.8">B16</text>
<text x="322.8" y="145.8">B17 B18</text>
<text x="343.1" y="145.8">B19 B20 B21 B22</text>
<text x="376.4" y="145.8">B23 B24 B25</text>
<text x="138.6" y="212.8">C7</text>
<text x="197" y="212.8">C8</text>
<text x="241.7" y="212.8">C9</text>
<text x="282.1" y="212.8">C10</text>
<text x="326.9" y="212.8">C11</text>
<text x="385.2" y="212.8">C12</text>
<text x="141.6" y="220.1">A13</text>
<text x="166.6" y="220.1">A14</text>
<text x="191.6" y="220.1">A15</text>
<text x="216.6" y="220.1">A16</text>
<text x="236.4" y="220.1">A17</text>
<text x="261.4" y="220.1">A18</text>
<text x="286.4" y="220.1">A19</text>
<text x="311.4" y="220.1">A20</text>
<text x="331.2" y="220.1">A21</text>
<text x="356.2" y="220.1">A22</text>
<text x="381.2" y="220.1">A23</text>
<text x="406.2" y="220.1">A24</text>
<text x="376.9" y="265">B</text>
<text x="390.1" y="265">B</text>
</g>
<g font-size="4.2" fill="#808080">
<text x="113.9" y="158.3">22.0</text>
<text x="113.9" y="177.3">22.0</text>
</g>
<text font-size="3.8" x="21.6" y="276.3">SOLIDWORKS Educational Product. For Instructional Use Only.</text>
<g font-size="3.6">
<text x="167.9" y="71.5">M</text>
<text x="259.6" y="68.1">M</text>
<text x="352.1" y="71">M</text>
</g>
<g font-size="3.5">
<text x="357.3" y="254.7">+X 3U Frame</text>
<text x="391.9" y="255.9">plusX_3UFrame</text>
<text x="363.1" y="265">MM</text>
</g>
<g font-size="2.8">
<text x="400.5" y="265">1:1.2</text>
<text x="411.2" y="265">4/5</text>
</g>
<g font-size="2.4">
<text x="307.2" y="237.2">UNLESS OTHERWISE SPECIFIED</text>
<text x="304.8" y="254.3">SURFACE ROUGHNESS:</text>
<text x="304.8" y="258.2">INTERPRET PER ASME Y14.5-2009</text>
</g>
<g font-size="2.2">
<text x="347" y="237.2">DRAWN BY</text>
<text x="347.6" y="244.7">ENG APPR.</text>
<text x="348.1" y="240.9">CHECKED</text>
<text x="347.4" y="248.4">MFG APPR.</text>
</g>
<g font-size="2.1">
<text x="369.2" y="237">MARVIN LIN</text>
<text x="391.8" y="237.4">7/27/2021</text>
<text x="304.8" y="244.7">.X ± 0.1</text>
<text x="304.9" y="241.6">DECIMAL</text>
<text x="325" y="244.7">.X ± 0.1</text>
<text x="325.4" y="241.6">ANGULAR</text>
<text x="391.8" y="241.1">7/27/2021</text>
<text x="304.8" y="247.4">.XX ± 0.01</text>
<text x="304.8" y="249.9">.XXX ± 0.005</text>
<text x="325" y="247.3">.XX ± 0.01</text>
<text x="400" y="252.1">DWG. NO.</text>
<text x="363.5" y="260.7">UNITS</text>
<text x="373.3" y="260.7">REVISION</text>
<text x="386.9" y="260.7">FORMAT</text>
<text x="399.1" y="260.7">SCALE</text>
<text x="410.4" y="260.7">PAGE</text>
<text x="310.4" y="265">DO NOT SCALE DRAWING</text>
</g>
<g font-size="2">
<text x="274.9" y="248.5">MATERIAL (SEE NOTES)</text>
<text x="274.9" y="255.4">FINISH (SEE NOTES)</text>
<text x="274.8" y="262.3">WEIGHT (REF)</text>
</g>
</svg>
